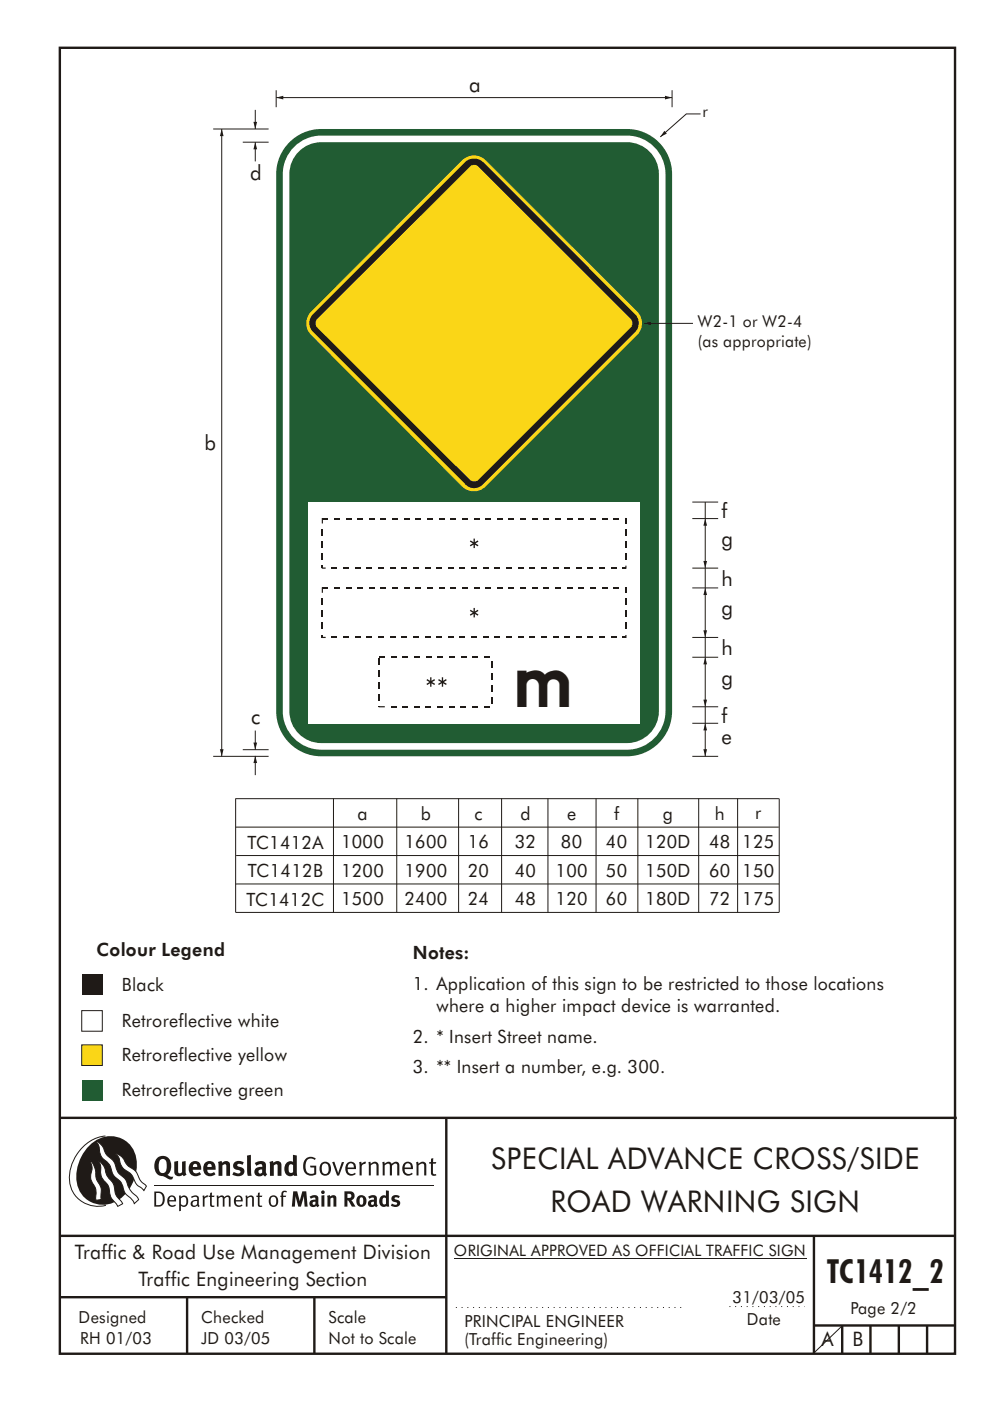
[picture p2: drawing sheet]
<svg xmlns="http://www.w3.org/2000/svg" width="210mm" height="297mm" viewBox="0 0 210 297" stroke-linecap="round" stroke-linejoin="round" font-family="sans-serif">
<g fill="none" stroke="#1f1a17" stroke-width=".51">
<path d="M12.7 10.1h189.9v276.9h-189.9zM12.7 237h190.3M94.7 236.9v50.1M12.7 262h190M12.7 275h82M39.7 275v12M66.7 275v12M172.7 262v25M172.7 281h30M178.7 281v6M184.7 281v6M190.7 281v6"/>
<path d="M196.7 281v6"/>
</g>
<path d="M96.7 277.2h48.5M154.8 277h15.9" fill="none" stroke="#1f1a17" stroke-width=".21" stroke-dasharray=".2 1" stroke-linecap="butt"/>
<path d="M96.3 266.7h74.7" fill="none" stroke="#1f1a17" stroke-width=".21"/>
<g fill="#1f1a17">
<path d="M64.9 245.6a1.61 1.61 0 0 1 2.1 .1l-.2 .2a1.17 1.17 0 0 0-1.4-.1 1.17 1.17 0 0 0-.6 1.2 1.42 1.42 0 0 0 1.2 1.9l.7-.2v-1.2h-.8l-.1-.4h1.3v1.9a1.82 1.82 0 0 1-2.2-.1 1.82 1.82 0 0 1-.6-2.1l.2-.7z" fill-rule="evenodd"/>
<path d="M68.2 246.6a1.77 1.77 0 0 0 .4 2.6 1.39 1.39 0 0 0 1.4-.5 1.39 1.39 0 0 0 .2-1.5 1.19 1.19 0 0 0-2-.6zM68.5 246.8a.83 .83 0 0 1 1 .1 .83 .83 0 0 1 .2 1 .75 .75 0 0 1-.6 1 .75 .75 0 0 1-.8-.8v-.9z" fill-rule="evenodd"/>
<path d="M70.5 246.4l.4-.1 .8 2.4 .8-2.3h.5l-1.1 2.8h-.4z" fill-rule="evenodd"/>
<path d="M73.6 246.7a1.74 1.74 0 0 0 .5 2.5h.9l.5-.3-.2-.3a.89 .89 0 0 1-1.1 .2 .89 .89 0 0 1-.4-.9h1.7a1.15 1.15 0 0 0-.4-1.4 1.15 1.15 0 0 0-1.5 .2zM74 246.9a.67 .67 0 0 1 .8-.1 .67 .67 0 0 1 .3 .7h-1.3z" fill-rule="evenodd"/>
<path d="M76.2 246.4l.4-.1 .1 .5 .5-.4 .5-.1-.2 .5a.61 .61 0 0 0-.8 .6v1.8h-.4z" fill-rule="evenodd"/>
<path d="M78.1 246.4l.5-.1 .1 .5a.89 .89 0 0 1 .9-.5 .89 .89 0 0 1 .7 .8v2.1h-.4v-2.1l-.1-.3-.3-.1-.8 .4v2.1h-.4z" fill-rule="evenodd"/>
<path d="M81.1 246.4l.4-.1 .1 .4a.83 .83 0 0 1 .8-.4 .83 .83 0 0 1 .7 .5 .86 .86 0 0 1 .9-.5 .86 .86 0 0 1 .7 .8v2.1h-.4l-.1-2.3a.5 .5 0 0 0-.8 0l-.2 .2v2.1h-.5v-2.2l-.4-.3-.7 .4v2.1h-.4z" fill-rule="evenodd"/>
<path d="M85.7 246.7a1.74 1.74 0 0 0 .5 2.5h.9l.5-.3-.2-.3a.89 .89 0 0 1-1.1 .2 .89 .89 0 0 1-.4-.9h1.7a1.15 1.15 0 0 0-.5-1.4 1.15 1.15 0 0 0-1.4 .2zM86 246.9a.67 .67 0 0 1 .9-.1 .67 .67 0 0 1 .3 .7h-1.3z" fill-rule="evenodd"/>
<path d="M88.3 246.4l.4-.1 .1 .5a.89 .89 0 0 1 .9-.5 .89 .89 0 0 1 .7 .8v2.1h-.4v-2.1l-.1-.3-.3-.1-.8 .4v2.1h-.4z" fill-rule="evenodd"/>
<path d="M91.5 245.7l.4-.2v.9h.7l-.2 .3h-.5v2.1l.1 .1h.5l.1 .3a.71 .71 0 0 1-1.2-.5v-2h-.3v-.3h.3z" fill-rule="evenodd"/>
<path d="M37 246.3l.8-.2v2a.46 .46 0 0 0 .2 .7 .46 .46 0 0 0 .6-.3v-2.2l.8-.1v2.3l.2 .6-.6 .3-.2-.3a1.03 1.03 0 0 1-1.2 .2 1.03 1.03 0 0 1-.6-1z" fill-rule="evenodd"/>
<path d="M40.4 246.6a1.64 1.64 0 0 0 0 2.3 1.64 1.64 0 0 0 2.3 .1l-.4-.5a.78 .78 0 0 1-.9 .3 .78 .78 0 0 1-.5-.8h1.8a1.37 1.37 0 0 0-.6-1.6 1.37 1.37 0 0 0-1.7 .2zM41 246.9a.48 .48 0 0 1 .7-.1 .48 .48 0 0 1 .2 .6h-1z" fill-rule="evenodd"/>
<path d="M43.5 246.6a1.65 1.65 0 0 0-.2 2 1.65 1.65 0 0 0 1.9 .7l.5-.3-.3-.5a.78 .78 0 0 1-.9 .3 .78 .78 0 0 1-.5-.8h1.8a1.37 1.37 0 0 0-.6-1.6 1.37 1.37 0 0 0-1.7 .2zM44.1 246.9a.48 .48 0 0 1 .6-.1 .48 .48 0 0 1 .2 .6h-.9z" fill-rule="evenodd"/>
<path d="M46.3 246.4l.7-.3 .1 .4a.95 .95 0 0 1 1-.3 .95 .95 0 0 1 .7 .9v2.2h-.8v-2.3l-.3-.2-.5 .3v2.2h-.8z" fill-rule="evenodd"/>
<path d="M49.7 246.5a1.73 1.73 0 0 1 2-.1l-.2 .6-.6-.2a.42 .42 0 0 0-.6 .3l.2 .2a1.23 1.23 0 0 1 1.4 1 1.47 1.47 0 0 1-2.3 .9l-.3-.1 .3-.6 .7 .3a.47 .47 0 0 0 .7-.3 .87 .87 0 0 0-1-.6l-.4-.2-.1-.4z" fill-rule="evenodd"/>
<path d="M54.1 246.6l.3 .6 .3-.2a.62 .62 0 0 1 .9 0v.4a1.21 1.21 0 0 0-1.3 .3 1.21 1.21 0 0 0-.2 1.4 1.19 1.19 0 0 0 1.7 0l.5 .3 .4-.4-.3-.4v-1.3a.96 .96 0 0 0-1.3-1.1zM55 248.1l.6-.1v.6a.43 .43 0 0 1-.6 .1 .43 .43 0 0 1 0-.6z" fill-rule="evenodd"/>
<path d="M57.2 246.4l.7-.3 .1 .4a.95 .95 0 0 1 1-.3 .95 .95 0 0 1 .7 .9v2.2h-.8v-2.3l-.3-.2-.5 .3v2.2h-.8z" fill-rule="evenodd"/>
<path d="M62.2 244.8v1.6a1.29 1.29 0 0 0-1.4 .1 1.29 1.29 0 0 0-.5 1.3 1.24 1.24 0 0 0 .5 1.4 1.24 1.24 0 0 0 1.5-.1l.1 .2h.7l-.1-4.3zM61.5 246.9h.4l.3 .1v1.5l-.3 .2a.48 .48 0 0 1-.6-.5 1.52 1.52 0 0 1 .2-1.3z" fill-rule="evenodd"/>
<path d="M52.4 245l.8-.2 .2 4.5h-.8l-.1-.2z" fill-rule="evenodd"/>
</g>
<path d="M22.4 240.9a9 9 0 0 0-7.4 10.8 6.2 6.2 0 0 0 7.5 3.9M32.7 251.4h59.4" fill="none" stroke="#1f1a17" stroke-width=".21"/>
<path d="M19.1 242.7a5.7 5.7 0 0 1 6.5-1.4 5.7 5.7 0 0 1 3.4 5.7 8.6 8.6 0 0 1-6.2 8.4 5.7 5.7 0 0 1-6.5-7.1 9.9 9.9 0 0 1 2.8-5.6z" fill-rule="evenodd" fill="#1f1a17"/>
<path d="M24.4 244.6a3.1 3.1 0 0 1 2.3 2.1l.8 .8a3.2 3.2 0 0 1 2 2.3l.4 .7 1.2 1-.6 .9-.2-.3a3.5 3.5 0 0 1-1.9-2 3.8 3.8 0 0 0-2.1-2.2 3.5 3.5 0 0 1-1-2.3zM20.4 242a3.4 3.4 0 0 1 1.9 2.4l.7 .9a3.3 3.3 0 0 1 1.7 2.5 4.4 4.4 0 0 0 1.7 2l.3 .3a6.1 6.1 0 0 0 2.5 3.7l.2 .5-.9 .9a6.1 6.1 0 0 0-1.9-2.2l-.4-.7a3.6 3.6 0 0 0-1.9-2.8l-.6-1.1a3.6 3.6 0 0 0-1.9-2.8 3.7 3.7 0 0 1-.8-2.4zM21 246.2a3.4 3.4 0 0 1 1.5 2.7l.6 .9a3.8 3.8 0 0 1 1.4 3.1l.3 .8 1.2 1.5-1 .6-.5-.8a3.2 3.2 0 0 1-1.3-2.8 4.3 4.3 0 0 0-1.4-2.2 4.7 4.7 0 0 1-.5-2.9zM19.2 246.1a5.1 5.1 0 0 1 1.2 3.7l.3 .7a3.1 3.1 0 0 1 .7 3l.1 .8-1.1 .2-.1-.8a3.5 3.5 0 0 0-.9-3.2 3.6 3.6 0 0 1 .1-2.6z" fill-rule="evenodd" fill="#fff" stroke="#1f1a17" stroke-width=".21"/>
<g fill="#1f1a17">
<path d="M17.3 206.6h4.4v4.3h-4.4z"/>
<path d="M33.4 245.5a2.51 2.51 0 0 0 .4 3.7l.8 .2a2.78 2.78 0 0 0 2 .6l.2-.5h-.6l-.7-.4a2.56 2.56 0 0 0 0-3.8 1.83 1.83 0 0 0-2.1 .2zM34 245.9a.87 .87 0 0 1 1 0 .87 .87 0 0 1 .4 .9v.4a1.17 1.17 0 0 1-.9 1.5h-.3a2.38 2.38 0 0 1-.2-2.8z" fill-rule="evenodd"/>
<path d="M33.1 252.9v2.6a1.12 1.12 0 0 0 1.2-.3 1.12 1.12 0 0 0 .2-1.1l-.1-.6-.3-.4zM32.7 252.6h1.1a1.67 1.67 0 0 1 1.2 1.7 1.67 1.67 0 0 1-1.3 1.5h-1zM36.1 253.9l-.2 .6h1.1a.55 .55 0 0 0-.3-.7 .55 .55 0 0 0-.6 .1zM35.8 253.8a.95 .95 0 0 1 1.2-.2 .95 .95 0 0 1 .4 1.1h-1.5a.72 .72 0 0 0 .4 .8 .72 .72 0 0 0 .9-.1l.1 .2a1.15 1.15 0 0 1-1.5 0 1.15 1.15 0 0 1-.2-1.5zM38.4 254.1v1.2a.7 .7 0 0 0 .9 .1 .7 .7 0 0 0 .2-.9 .61 .61 0 0 0-.4-.7 .61 .61 0 0 0-.7 .3zM38 253.5l.3-.1 .1 .4a.95 .95 0 0 1 1.2-.1 .95 .95 0 0 1 .3 1.1 .92 .92 0 0 1-.5 1 .92 .92 0 0 1-1-.2v1.1l-.4 .1zM40.9 254.9a.5 .5 0 0 0 .2 .7 .5 .5 0 0 0 .7-.3v-.7zM40.5 253.8a1 1 0 0 1 1.7 .2v1.4l.2 .3-.2 .2-.3-.3a.78 .78 0 0 1-1.4-.1 .78 .78 0 0 1 .8-1.1h.5a.58 .58 0 0 0-.3-.7 .58 .58 0 0 0-.7 .3zM43 253.5l.3-.1 .1 .4 .3-.3h.5l-.2 .3a.52 .52 0 0 0-.6 .6v1.4h-.4zM44.6 252.9l.4-.1-.1 .7h.6l-.1 .3h-.5v1.5a.35 .35 0 0 0 .6 .3v.2a.57 .57 0 0 1-.6 .1 .57 .57 0 0 1-.3-.5v-1.6h-.3v-.3h.3zM45.9 253.5l.4-.1 .1 .4 .2-.2a.64 .64 0 0 1 1 .2 .7 .7 0 0 1 .8-.4 .7 .7 0 0 1 .5 .7v1.7h-.4v-1.7l-.2-.3-.7 .3v1.7h-.3v-1.6a.38 .38 0 0 0-.3-.5 .38 .38 0 0 0-.5 .3l-.1 .1v1.7h-.4zM50.2 253.9l-.2 .6h1.1a.55 .55 0 0 0-.2-.7 .55 .55 0 0 0-.7 .1zM49.9 253.8a.95 .95 0 0 1 1.2-.2 .95 .95 0 0 1 .4 1.1h-1.5a.72 .72 0 0 0 .4 .8 .72 .72 0 0 0 .9-.1l.1 .2a1.15 1.15 0 0 1-1.5 0 1.15 1.15 0 0 1-.2-1.5zM52.1 253.5l.3-.1 .1 .4a.72 .72 0 0 1 .8-.4 .72 .72 0 0 1 .6 .7v1.7h-.4v-1.5a.45 .45 0 0 0-.3-.6 .45 .45 0 0 0-.5 .3l-.2 .1v1.7h-.3zM54.7 252.9l.4-.1v.7h.6l-.1 .3h-.5v1.5a.35 .35 0 0 0 .5 .3v.2a.57 .57 0 0 1-.6 .1 .57 .57 0 0 1-.3-.5v-1.6h-.3v-.3h.3zM57.6 253.9l-.2 .7a.65 .65 0 0 0 .3 .9 .65 .65 0 0 0 .8-.3l.1-.1a.93 .93 0 0 0-.7-1.4zM57.3 253.8a1.12 1.12 0 0 1 1.4 0 1.12 1.12 0 0 1 .2 1.4 1.01 1.01 0 0 1-1.2 .7 1.01 1.01 0 0 1-.7-1.2zM59.9 252.6l.5-.2 .5 .2-.2 .2-.3-.1-.3 .2v.6h.6l-.1 .3h-.5v2h-.4v-2h-.2v-.3h.2zM62.2 252.6l-.3 3.2h.7l.1-2.2 .6 2.2h.5l.7-2.2 .1 2.2h.7l-.3-3.2h-.9l-.5 2.1-.5-2.1zM65.7 253.7l.3 .5a.51 .51 0 0 1 .5-.3 .51 .51 0 0 1 .4 .4v.1a.88 .88 0 0 0-1.1 .3 .88 .88 0 0 0 .2 1.1 .9 .9 0 0 0 1.1-.1l.3 .3 .4-.4-.3-.3v-1.1a.87 .87 0 0 0-.4-.8 .87 .87 0 0 0-1 .1zM66.4 254.9l.5-.1v.5l-.1 .1h-.3l-.2-.1zM68.2 253.5v2.3h.6v-2.4zM68.1 252.8a.4 .4 0 0 0 .8 0 .4 .4 0 0 0-.8 0zM69.4 253.5l.1 2.3h.6v-1.7a.33 .33 0 0 1 .4-.2 .33 .33 0 0 1 .2 .4v1.5h.7v-1.7a.75 .75 0 0 0-.6-.7 .75 .75 0 0 0-.8 .3v-.3zM73.1 252.6v3.2h.6v-1.3l.3 .2 .7 1.1h.7l-.9-1.4a.94 .94 0 0 0 .7-1 .94 .94 0 0 0-.9-.8zM73.7 253.1a.51 .51 0 0 1 .7 .1 .51 .51 0 0 1-.1 .8h-.6zM75.9 253.7a1.19 1.19 0 0 0-.1 1.8 1.19 1.19 0 0 0 1.7-.1 1.19 1.19 0 0 0 0-1.6 1.19 1.19 0 0 0-1.6-.1zM76.5 253.9h.2a.99 .99 0 0 1 0 1.5 1.06 1.06 0 0 1-.2-1.5zM78.1 253.7l.3 .5a.51 .51 0 0 1 .5-.3 .51 .51 0 0 1 .4 .4v.1a.88 .88 0 0 0-1.1 .3 .88 .88 0 0 0 .2 1.1 .9 .9 0 0 0 1.1-.1l.3 .3 .4-.4-.2-.3v-1.1a.87 .87 0 0 0-.5-.8 .87 .87 0 0 0-1 .1zM78.9 254.9l.4-.1v.5l-.1 .1h-.3l-.2-.1zM81.9 252.4v1.2a1.2 1.2 0 0 0-1.4 .5 1.2 1.2 0 0 0 .2 1.5l.5 .3 .8-.2v.1h.6l-.1-3.3zM81.4 254l.5 .1-.1 1.2a.46 .46 0 0 1-.5 0 .46 .46 0 0 1-.2-.6zM83.3 253.6a.79 .79 0 0 0-.2 1 .79 .79 0 0 0 1 .3 .33 .33 0 0 1 0 .5 .33 .33 0 0 1-.5 0l-.5-.2-.2 .4a1.15 1.15 0 0 0 1.2 .3 1.15 1.15 0 0 0 .8-1 1.49 1.49 0 0 0-1.2-.7 .4 .4 0 0 1 .3-.4 .4 .4 0 0 1 .4 .1l.2 .1 .2-.4a1.47 1.47 0 0 0-1.5 0z" fill-rule="evenodd"/>
</g>
<path d="M17.3 214.3h4.4v4.3h-4.4z" fill-rule="evenodd" fill="#fff" stroke="#1f1a17" stroke-width=".21"/>
<path d="M17.3 221.5h4.4v4.4h-4.4z" fill-rule="evenodd" fill="#fad617" stroke="#1f1a17" stroke-width=".21"/>
<path d="M17.3 229h4.4v4.3h-4.4z" fill="#215c33"/>
<g fill="none" stroke="#1f1a17" stroke-width=".21">
<path d="M146.9 153.3h5.5M149.6 153.3v7.1M50 175.4h115.2M70.8 169.3v24.2M84.2 169.3v24.2M97.3 169.3v24.2M106.4 169.3v24.2M116.3 169.3v24.2M126.5 169.3v24.2M135.3 169.3v24.2M148.2 169.3v24.2M156.5 169.3v24.2"/>
<path d="M165.2 169.3h-115.2v24.2h115.3M165.3 169.3v24.2M50 187.4h115.3M50.1 181.4h115.2"/>
</g>
<g fill="#1f1a17">
<path d="M149.6 153.3l.4 1.6h-.8l.4-1.6 .4 1.6z" fill-rule="evenodd"/>
<path d="M149.2 158.8h.8l-.4 1.6 .4-1.6-.4 1.6z" fill-rule="evenodd"/>
</g>
<path d="M142.6 19.1v3.6M58.6 20.7h84" fill="none" stroke="#1f1a17" stroke-width=".21"/>
<g fill="#1f1a17">
<path d="M58.6 20.7l1.5-.4v.8l-1.5-.4 1.5-.4z" fill-rule="evenodd"/>
<path d="M141.1 20.3l1.5 .4-1.5 .4v-.8l1.5 .4z" fill-rule="evenodd"/>
</g>
<path d="M148.6 24.2h-3l-5.5 4.8" fill="none" stroke="#1f1a17" stroke-width=".21"/>
<path d="M141 27.7l.5 .6-1.4 .7z" fill-rule="evenodd" fill="#1f1a17"/>
<path d="M61.8 29.8a9.5 9.5 0 0 1 6.4-2.5h64.8a9.6 9.6 0 0 1 9.6 9.6v113.9a9.6 9.6 0 0 1-9.6 9.5h-64.8a9.6 9.6 0 0 1-9.6-9.5v-113.9a9.5 9.5 0 0 1 3.2-7.1zM62.4 31.1a8.1 8.1 0 0 1 5.8-2.4h64.8a8.2 8.2 0 0 1 8.2 8.2v113.9a8.2 8.2 0 0 1-8.2 8.1h-64.8a8.2 8.2 0 0 1-8.2-8.1v-113.9a8.1 8.1 0 0 1 2.4-5.8zM63.7 31.8a6.7 6.7 0 0 1 4.5-1.7h64.8a6.8 6.8 0 0 1 6.8 6.8v113.9a6.8 6.8 0 0 1-6.8 6.7h-64.8a6.8 6.8 0 0 1-6.8-6.7v-113.9a6.8 6.8 0 0 1 2.3-5.1z" fill-rule="evenodd" fill="#215c33"/>
<path d="M98.1 34a3.5 3.5 0 0 1 4.9 0l32.2 32a3.5 3.5 0 0 1 0 5l-32.2 32.2a3.6 3.6 0 0 1-4.9 0l-32.1-32.2a3.5 3.5 0 0 1 0-5z" fill-rule="evenodd" fill="#fad617"/>
<path d="M66.4 66.6l32.3-32.2a2.79 2.79 0 0 1 3.8 0l32.2 32.2a2.72 2.72 0 0 1 0 3.8l-32.2 32.2a2.58 2.58 0 0 1-3.8 0l-32.3-32.2a2.64 2.64 0 0 1 0-3.8z" fill-rule="evenodd" fill="#1f1a17"/>
<path d="M67.4 67.6l32.3-32.2a1.23 1.23 0 0 1 1.8 0l32.3 32.2a1.32 1.32 0 0 1 0 1.9l-32.3 32.2a1.34 1.34 0 0 1-1.8 0l-32.3-32.2a1.34 1.34 0 0 1 0-1.9z" fill-rule="evenodd" fill="#fad617"/>
<path d="M65.4 106.4h70.4v46.9h-70.4z" fill="#fff"/>
<path d="M146.9 139.3h5.5M149.6 139.3v14" fill="none" stroke="#1f1a17" stroke-width=".21"/>
<g fill="#1f1a17">
<path d="M149.6 139.3l.4 1.6h-.8l.4-1.6 .4 1.6z" fill-rule="evenodd"/>
<path d="M149.2 148.3h.8l-.4 1.5 .4-1.5-.4 1.5z" fill-rule="evenodd"/>
</g>
<path d="M136.6 68.6h10.4M149.6 135.1v4.2M146.9 149.8h5.5" fill="none" stroke="#1f1a17" stroke-width=".21"/>
<path d="M136.6 68.6l1.6-.4v.8l-1.6-.4 1.6-.4z" fill-rule="evenodd" fill="#1f1a17"/>
<g fill="#1f1a17">
<path d="M68.4 124.5h1.2v.3h-1.2z"/>
<path d="M70.9 124.5h1.2v.3h-1.2z"/>
<path d="M73.3 124.5h1.3v.3h-1.3z"/>
<path d="M75.8 124.5h1.2v.3h-1.2z"/>
<path d="M78.3 124.5h1.2v.3h-1.2z"/>
<path d="M80.7 124.5h1.3v.3h-1.3z"/>
<path d="M83.2 124.5h1.2v.3h-1.2z"/>
<path d="M85.7 124.5h1.2v.3h-1.2z"/>
<path d="M88.1 124.5h1.3v.3h-1.3z"/>
<path d="M90.6 124.5h1.3v.3h-1.3z"/>
<path d="M93.1 124.5h1.2v.3h-1.2z"/>
<path d="M95.6 124.5h1.2v.3h-1.2z"/>
<path d="M98 124.5h1.3v.3h-1.3z"/>
<path d="M100.5 124.5h1.2v.3h-1.2z"/>
<path d="M103 124.5h1.2v.3h-1.2z"/>
<path d="M105.4 124.5h1.3v.3h-1.3z"/>
<path d="M107.9 124.5h1.2v.3h-1.2z"/>
<path d="M110.4 124.5h1.2v.3h-1.2z"/>
<path d="M112.8 124.5h1.3v.3h-1.3z"/>
<path d="M115.3 124.5h1.2v.3h-1.2z"/>
<path d="M117.8 124.5h1.2v.3h-1.2z"/>
<path d="M120.3 124.5h1.2v.3h-1.2z"/>
<path d="M122.7 124.5h1.3v.3h-1.3z"/>
<path d="M125.2 124.5h1.2v.3h-1.2z"/>
<path d="M127.7 124.5h1.2v.3h-1.2z"/>
<path d="M130.1 124.5h1.3v.3h-1.3z"/>
<path d="M132.6 124.5l.3 .1-.1-.1 .1 .1-.3 .2z"/>
<path d="M132.7 124.6h.2v1.1h-.2z"/>
<path d="M132.7 127h.2v1.3h-.2z"/>
<path d="M132.7 129.5h.2v1.3h-.2z"/>
<path d="M132.7 132.1h.2v1.3h-.2z"/>
<path d="M132.7 134.6h.2l-.1 .7 .1-.2v.2l-.2-.2z"/>
<path d="M132.1 135h.7v.3h-.7z"/>
<path d="M129.6 135h1.2v.3h-1.2z"/>
<path d="M127.1 135h1.3v.3h-1.3z"/>
<path d="M124.7 135h1.2v.3h-1.2z"/>
<path d="M122.2 135h1.2v.3h-1.2z"/>
<path d="M119.7 135h1.3v.3h-1.3z"/>
<path d="M117.3 135h1.2v.3h-1.2z"/>
<path d="M114.8 135h1.2v.3h-1.2z"/>
<path d="M112.3 135h1.2v.3h-1.2z"/>
<path d="M109.8 135h1.3v.3h-1.3z"/>
<path d="M107.4 135h1.2v.3h-1.2z"/>
<path d="M104.9 135h1.2v.3h-1.2z"/>
<path d="M102.4 135h1.3v.3h-1.3z"/>
<path d="M100 135h1.2v.3h-1.2z"/>
<path d="M97.5 135h1.2v.3h-1.2z"/>
<path d="M95 135h1.3v.3h-1.3z"/>
<path d="M92.6 135h1.2v.3h-1.2z"/>
<path d="M90.1 135h1.2v.3h-1.2z"/>
<path d="M87.6 135h1.3v.3h-1.3z"/>
<path d="M85.1 135h1.3v.3h-1.3z"/>
<path d="M82.7 135h1.2v.3h-1.2z"/>
<path d="M80.2 135h1.2v.3h-1.2z"/>
<path d="M77.7 135h1.3v.3h-1.3z"/>
<path d="M75.3 135h1.2v.3h-1.2z"/>
<path d="M72.8 135h1.2v.3h-1.2z"/>
<path d="M70.3 135h1.3v.3h-1.3z"/>
<path d="M68.4 135h.7v.3h-.7l-.1-.2 .1 .2h-.1z"/>
<path d="M68.3 134.6h.2v.5h-.2z"/>
<path d="M68.3 132.1h.2v1.2h-.2z"/>
<path d="M68.3 129.5h.2v1.3h-.2z"/>
<path d="M68.3 127h.2v1.2h-.2z"/>
<path d="M68.3 124.5l.2 .1v1.1h-.2v-1.1l.1-.1-.1 .1z"/>
</g>
<path d="M146.9 124.6h5.5M149.6 124.6v10.5" fill="none" stroke="#1f1a17" stroke-width=".21"/>
<g fill="#1f1a17">
<path d="M149.6 124.6l.4 1.6h-.8l.4-1.6 .4 1.6z" fill-rule="evenodd"/>
<path d="M149.2 133.6h.8l-.4 1.5 .4-1.5-.4 1.5z" fill-rule="evenodd"/>
</g>
<path d="M146.9 135.1h5.5" fill="none" stroke="#1f1a17" stroke-width=".21"/>
<g fill="#1f1a17">
<path d="M68.4 109.8h1.2v.3h-1.2z"/>
<path d="M70.9 109.8h1.2v.3h-1.2z"/>
<path d="M73.3 109.8h1.3v.3h-1.3z"/>
<path d="M75.8 109.8h1.2v.3h-1.2z"/>
<path d="M78.3 109.8h1.2v.3h-1.2z"/>
<path d="M80.7 109.8h1.3v.3h-1.3z"/>
<path d="M83.2 109.8h1.2v.3h-1.2z"/>
<path d="M85.7 109.8h1.2v.3h-1.2z"/>
<path d="M88.1 109.8h1.3v.3h-1.3z"/>
<path d="M90.6 109.8h1.3v.3h-1.3z"/>
<path d="M93.1 109.8h1.2v.3h-1.2z"/>
<path d="M95.6 109.8h1.2v.3h-1.2z"/>
<path d="M98 109.8h1.3v.3h-1.3z"/>
<path d="M100.5 109.8h1.2v.3h-1.2z"/>
<path d="M103 109.8h1.2v.3h-1.2z"/>
<path d="M105.4 109.8h1.3v.3h-1.3z"/>
<path d="M107.9 109.8h1.2v.3h-1.2z"/>
<path d="M110.4 109.8h1.2v.3h-1.2z"/>
<path d="M112.8 109.8h1.3v.3h-1.3z"/>
<path d="M115.3 109.8h1.2v.3h-1.2z"/>
<path d="M117.8 109.8h1.2v.3h-1.2z"/>
<path d="M120.3 109.8h1.2v.3h-1.2z"/>
<path d="M122.7 109.8h1.3v.3h-1.3z"/>
<path d="M125.2 109.8h1.2v.3h-1.2z"/>
<path d="M127.7 109.8h1.2v.3h-1.2z"/>
<path d="M130.1 109.8h1.3v.3h-1.3z"/>
<path d="M132.6 109.8l.3 .1-.1-.1 .1 .1-.3 .2z"/>
<path d="M132.7 109.9h.2v1.1h-.2z"/>
<path d="M132.7 112.3h.2v1.3h-.2z"/>
<path d="M132.7 114.8h.2v1.3h-.2z"/>
<path d="M132.7 117.4h.2v1.3h-.2z"/>
<path d="M132.7 119.9h.2l-.1 .7 .1-.2v.2l-.2-.2z"/>
<path d="M132.1 120.3h.7v.3h-.7z"/>
<path d="M129.6 120.3h1.2v.3h-1.2z"/>
<path d="M127.1 120.3h1.3v.3h-1.3z"/>
<path d="M124.7 120.3h1.2v.3h-1.2z"/>
<path d="M122.2 120.3h1.2v.3h-1.2z"/>
<path d="M119.7 120.3h1.3v.3h-1.3z"/>
<path d="M117.3 120.3h1.2v.3h-1.2z"/>
<path d="M114.8 120.3h1.2v.3h-1.2z"/>
<path d="M112.3 120.3h1.2v.3h-1.2z"/>
<path d="M109.8 120.3h1.3v.3h-1.3z"/>
<path d="M107.4 120.3h1.2v.3h-1.2z"/>
<path d="M104.9 120.3h1.2v.3h-1.2z"/>
<path d="M102.4 120.3h1.3v.3h-1.3z"/>
<path d="M100 120.3h1.2v.3h-1.2z"/>
<path d="M97.5 120.3h1.2v.3h-1.2z"/>
<path d="M95 120.3h1.3v.3h-1.3z"/>
<path d="M92.6 120.3h1.2v.3h-1.2z"/>
<path d="M90.1 120.3h1.2v.3h-1.2z"/>
<path d="M87.6 120.3h1.3v.3h-1.3z"/>
<path d="M85.1 120.3h1.3v.3h-1.3z"/>
<path d="M82.7 120.3h1.2v.3h-1.2z"/>
<path d="M80.2 120.3h1.2v.3h-1.2z"/>
<path d="M77.7 120.3h1.3v.3h-1.3z"/>
<path d="M75.3 120.3h1.2v.3h-1.2z"/>
<path d="M72.8 120.3h1.2v.3h-1.2z"/>
<path d="M70.3 120.3h1.3v.3h-1.3z"/>
<path d="M68.4 120.3h.7v.3h-.7l-.1-.2 .1 .2h-.1z"/>
<path d="M68.3 119.9h.2v.5h-.2z"/>
<path d="M68.3 117.4h.2v1.2h-.2z"/>
<path d="M68.3 114.8h.2v1.3h-.2z"/>
<path d="M68.3 112.3h.2v1.2h-.2z"/>
<path d="M68.3 109.8l.2 .1v1.1h-.2v-1.1l.1-.1-.1 .1z"/>
<path d="M80.5 139.2h1.2v.3h-1.2z"/>
<path d="M82.9 139.2h1.3v.3h-1.3z"/>
<path d="M85.4 139.2h1.2v.3h-1.2z"/>
<path d="M87.9 139.2h1.2v.3h-1.2z"/>
<path d="M90.3 139.2h1.3v.3h-1.3z"/>
<path d="M92.8 139.2h1.2v.3h-1.2z"/>
<path d="M95.3 139.2h1.2v.3h-1.2z"/>
<path d="M97.8 139.2h1.2v.3h-1.2z"/>
<path d="M100.2 139.2h1.3v.3h-1.3z"/>
<path d="M102.7 139.2h1.2v.3h-1.2z"/>
<path d="M104.2 140.2h.3v1.2h-.3z"/>
<path d="M104.2 142.7h.3v1.3h-.3z"/>
<path d="M104.2 145.3h.3v1.2h-.3z"/>
<path d="M104.2 147.8h.3v1.3h-.3z"/>
<path d="M102.6 149.7h1.3v.3h-1.3z"/>
<path d="M100.2 149.7h1.2v.3h-1.2z"/>
<path d="M97.7 149.7h1.2v.3h-1.2z"/>
<path d="M95.2 149.7h1.3v.3h-1.3z"/>
<path d="M92.8 149.7h1.2v.3h-1.2z"/>
<path d="M90.3 149.7h1.2v.3h-1.2z"/>
<path d="M87.8 149.7h1.3v.3h-1.3z"/>
<path d="M85.3 149.7h1.3v.3h-1.3z"/>
<path d="M82.9 149.7h1.2v.3h-1.2z"/>
<path d="M80.5 149.7h1.1v.3h-1.1l-.2-.2 .2 .2h-.2z"/>
<path d="M80.3 149.8h.3z"/>
<path d="M80.3 147.2h.3v1.3h-.3z"/>
<path d="M80.3 144.7h.3v1.3h-.3z"/>
<path d="M80.3 142.2h.3v1.2h-.3z"/>
<path d="M80.3 139.6h.3v1.3h-.3z"/>
</g>
<path d="M149.6 109.9v14.7M146.9 120.4h5.5" fill="none" stroke="#1f1a17" stroke-width=".21"/>
<g fill="#1f1a17">
<path d="M149.6 109.9l.4 1.6h-.8l.4-1.6 .4 1.6z" fill-rule="evenodd"/>
<path d="M149.2 118.9h.8l-.4 1.5 .4-1.5-.4 1.5z" fill-rule="evenodd"/>
</g>
<path d="M146.9 109.9h5.5M146.9 106.4h5.5M149.6 106.4v3.5" fill="none" stroke="#1f1a17" stroke-width=".21"/>
<g fill="#1f1a17">
<path d="M99.8 114.6l.7 .4v-.8h.3l-.1 .7 .7-.3 .1 .2-.6 .4 .6 .4-.1 .2-.6-.3v.7h-.3v-.7l-.7 .3-.1-.2 .6-.4-.6-.4z" fill-rule="evenodd"/>
<path d="M90.6 144l-.1 .2 .6 .4-.6 .4 .1 .2 .7-.3v.7h.2v-.7l.7 .3 .1-.2-.6-.4 .6-.4-.1-.2-.7 .3v-.7h-.2v.8zM93.1 144l-.1 .2 .6 .4-.6 .4 .1 .2 .6-.3v.7h.3v-.7l.6 .3 .2-.2-.6-.4 .6-.4-.2-.2-.6 .3v-.7h-.3v.8z" fill-rule="evenodd"/>
<path d="M99.8 129.3l.7 .4v-.8h.3l-.1 .7 .7-.3 .1 .2-.6 .4 .6 .4-.1 .2-.6-.3v.7h-.3v-.7l-.7 .3-.1-.2 .6-.4-.6-.4z" fill-rule="evenodd"/>
</g>
<path d="M58.6 19.1v3.6M54.2 160.3v4M146.9 160.4h5.5" fill="none" stroke="#1f1a17" stroke-width=".21"/>
<path d="M54.2 160.3l.4 1.5h-.8z" fill-rule="evenodd" fill="#1f1a17"/>
<path d="M45.2 27.3h11.8M51.5 30.1h5.5M54.2 30.1v4.1M51.5 158.9h5.5M45.2 160.4h11.8" fill="none" stroke="#1f1a17" stroke-width=".21"/>
<path d="M54.2 30.1l.4 1.6h-.8z" fill-rule="evenodd" fill="#1f1a17"/>
<path d="M54.2 23.3v4" fill="none" stroke="#1f1a17" stroke-width=".21"/>
<path d="M53.8 25.8h.8l-.4 1.5 .4-1.5-.4 1.5z" fill-rule="evenodd" fill="#1f1a17"/>
<path d="M54.2 154.9v4" fill="none" stroke="#1f1a17" stroke-width=".21"/>
<path d="M53.8 157.4h.8l-.4 1.5 .4-1.5-.4 1.5z" fill-rule="evenodd" fill="#1f1a17"/>
<path d="M47 27.3v133.1" fill="none" stroke="#1f1a17" stroke-width=".21"/>
<g fill="#1f1a17">
<path d="M47 27.3l.4 1.6h-.7l.3-1.6 .4 1.6z" fill-rule="evenodd"/>
<path d="M46.7 158.8h.7l-.4 1.6 .4-1.6-.4 1.6z" fill-rule="evenodd"/>
</g>
<path d="M178.7 281.1l-6 5.8" fill="none" stroke="#1f1a17" stroke-width=".21"/>
<text font-size="7.7" fill="#1f1a17" x="109.8" y="149.8">m</text>
<text font-size="7.1" fill="#1f1a17" x="175.4" y="271.9">TC1412_2</text>
<g font-size="6.3" fill="#1f1a17">
<text x="104.2" y="247.8">SPECIAL ADVANCE CROSS/SIDE</text>
<text x="116.8" y="256.9">ROAD WARNING SIGN</text>
</g>
<g font-size="4.4" fill="#1f1a17">
<text x="99.5" y="19.5">a</text>
<text x="53.1" y="38.1">d</text>
<text x="43.4" y="95.5">b</text>
<text x="153.1" y="109.9">f</text>
<text x="153.1" y="115.7">g</text>
<text x="153.1" y="124.2">h</text>
<text x="153.1" y="130.4">g</text>
<text x="153.1" y="138.9">h</text>
<text x="153.1" y="145.1">g</text>
<text x="53.3" y="153.6">c</text>
<text x="153.1" y="153.3">f</text>
<text x="153.1" y="157.8">e</text>
</g>
<g font-size="4.2" fill="#1f1a17">
<text x="15.9" y="267">Traffic &amp; Road Use Management Division</text>
<text x="29.4" y="272.6">Traffic Engineering Section</text>
<text x="174.3" y="285.4">A</text>
<text x="180.9" y="285.4">B</text>
</g>
<g font-size="3.9" fill="#1f1a17">
<text x="75.8" y="173.8">a</text>
<text x="89.3" y="173.8">b</text>
<text x="100.7" y="173.8">c</text>
<text x="110.4" y="173.8">d</text>
<text x="120.3" y="173.8">e</text>
<text x="130.3" y="173.8">f</text>
<text x="140.6" y="173.8">g</text>
<text x="151.6" y="173.8">h</text>
<text x="160.2" y="173.7">r</text>
<text x="52.5" y="179.9">TC1412A</text>
<text x="72.3" y="179.9">1000</text>
<text x="85.8" y="179.9">1600</text>
<text x="99.3" y="179.9">16</text>
<text x="109.2" y="179.9">32</text>
<text x="119" y="179.9">80</text>
<text x="128.6" y="179.9">40</text>
<text x="136.9" y="179.9">120D</text>
<text x="150.4" y="179.9">48</text>
<text x="157.5" y="179.8">125</text>
<text x="52.6" y="186">TC1412B</text>
<text x="72.3" y="185.9">1200</text>
<text x="85.8" y="185.9">1900</text>
<text x="99.3" y="185.9">20</text>
<text x="109.2" y="185.9">40</text>
<text x="117.9" y="185.9">100</text>
<text x="128.6" y="185.9">50</text>
<text x="136.9" y="185.9">150D</text>
<text x="150.4" y="185.9">60</text>
<text x="157.5" y="185.8">150</text>
<text x="72.3" y="192">1500</text>
<text x="85.8" y="192">2400</text>
<text x="99.3" y="192">24</text>
<text x="109.2" y="192">48</text>
<text x="117.9" y="192">120</text>
<text x="128.6" y="192">60</text>
<text x="136.9" y="192">180D</text>
<text x="150.4" y="192">72</text>
<text x="157.5" y="191.9">175</text>
<text x="52.3" y="192">TC1412C</text>
<text x="20.5" y="202.6">Colour Legend</text>
<text x="87.6" y="203.4">Notes:</text>
<text x="87.6" y="209.9">1. Application of this sign to be restricted to those locations</text>
<text x="25.9" y="210">Black</text>
<text x="92.6" y="214.6">where a higher impact device is warranted.</text>
<text x="25.9" y="217.7">Retroreflective white</text>
<text x="87.6" y="221.1">2. * Insert Street name.</text>
<text x="25.9" y="225">Retroreflective yellow</text>
<text x="87.6" y="227.6">3. ** Insert a number, e.g. 300.</text>
<text x="25.9" y="232.4">Retroreflective green</text>
</g>
<g font-size="3.5" fill="#1f1a17">
<text x="149.1" y="24.7">r</text>
<text x="148.1" y="69.3">W2-1 or W2-4</text>
<text x="148.1" y="73.5">(as appropriate)</text>
<text x="16.7" y="280.5">Designed</text>
<text x="42.7" y="280.5">Checked</text>
<text x="69.7" y="280.5">Scale</text>
<text x="98.5" y="281.4">PRINCIPAL ENGINEER</text>
<text x="155.4" y="276.3">31/03/05</text>
<text x="158.5" y="281">Date</text>
<text x="180.5" y="278.5">Page 2/2</text>
<text x="17" y="284.9">RH 01/03</text>
<text x="42.7" y="284.9">JD 03/05</text>
<text x="69.7" y="285">Not to Scale</text>
<text x="98.5" y="285.1">(Traffic Engineering)</text>
</g>
<text font-size="3.4" fill="#1f1a17" x="96.3" y="266.3">ORIGINAL APPROVED AS OFFICIAL TRAFFIC SIGN</text>
</svg>
